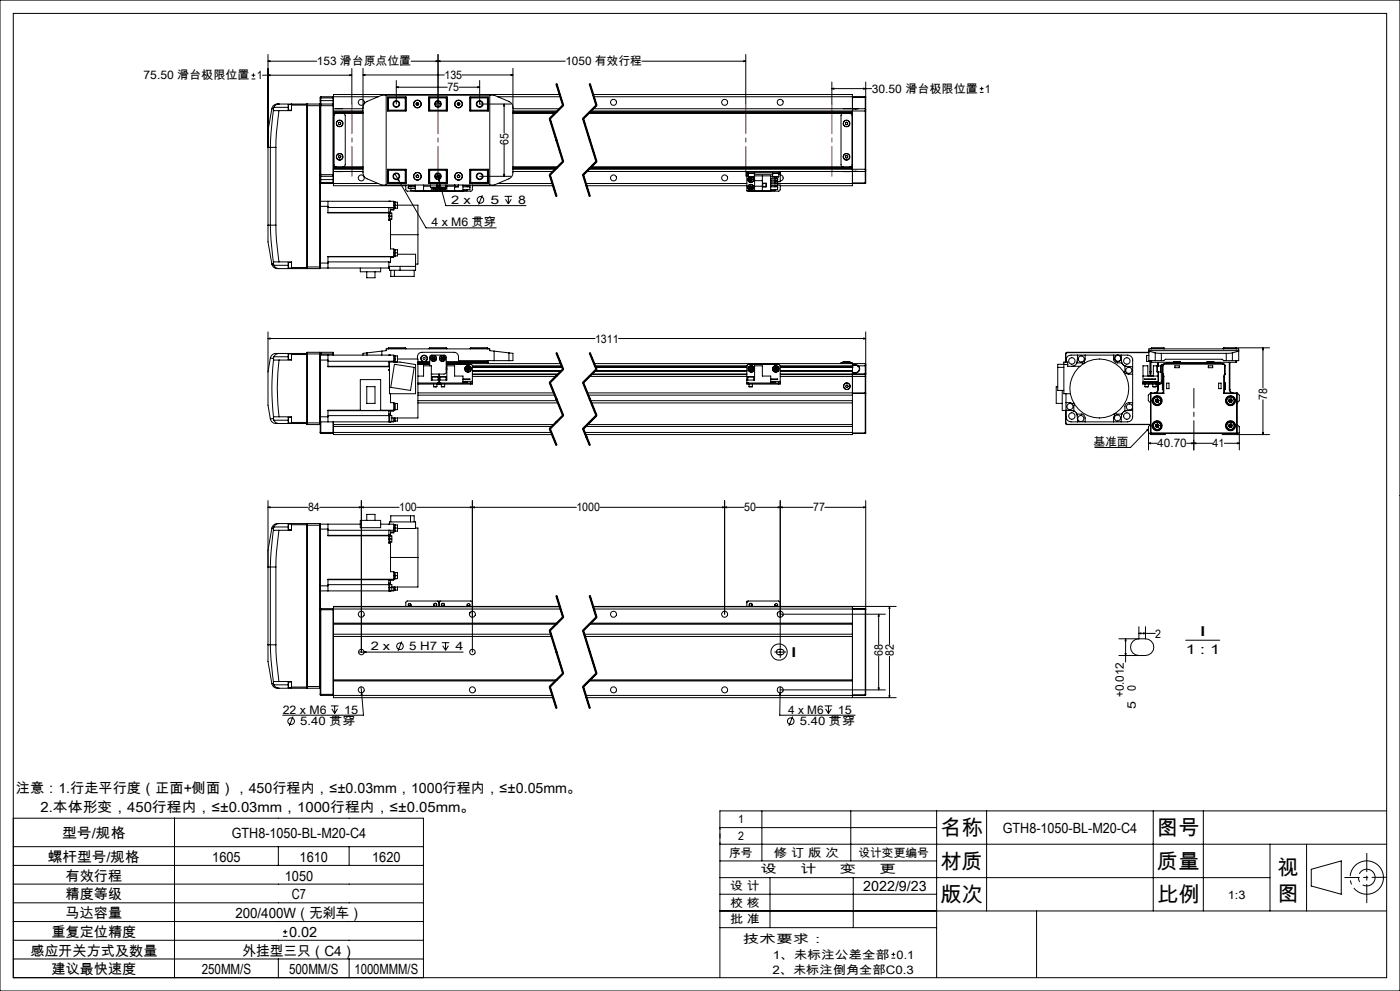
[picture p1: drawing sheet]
<svg xmlns="http://www.w3.org/2000/svg" width="420mm" height="297mm" viewBox="0 0 420 297" stroke-linecap="round" stroke-linejoin="round" font-family="sans-serif">
<g fill="none" stroke="#000" stroke-width=".3">
<path d="M0 0h420v297h-420zM4 4h412v289h-412zM80.4 18.3l.6-.1v.3zM80.4 18.3h14.6M80.4 16.3v51.2M130.8 18.2l.6 .1-.6 .2zM131.4 18.3l.6-.1v.3zM131.4 16.3v14.9M169.6 18.3h-46.3M192.6 18.3h31.1M223.1 18.2l.6 .1-.6 .2zM223.7 16.3v14.9"/>
<path d="M75.5 23.7h1.1M75.5 22.5h1.1M76 22v1.1M78.8 22.5h26.8M80.4 22.5l.6-.1v.3zM81.6 32.6l-1.2 6.6v5h.7M81.6 32.6h.5M82 33.1l-.7 6.5-.2 4.6M82 33.1l1.7 .1M82.1 32.6l-.1 .5M82.2 32.2l-.1 .4M82.2 32.2h4.3"/>
<path d="M83.7 33.2l-.8 6.5-.1 4.5M83.7 31.2h-.3a1.66 1.66 0 0 0-1.8 1.4M83.7 31.2l-.8 .2-.7 .8M83.7 31.2h12.3M86.5 31.3v1.7M86.5 31.3h1M86.5 33h1M87.5 31.2v.3M87.5 31.5v1.7h-3.8M87.5 31.5h4.6M92.1 31.2v.1M92.1 31.3v49.1"/>
<path d="M92.1 31.3v.4M92.1 31.7v48.3M92.1 31.7h7.9M96 31.2v49.3M96 31.2l.1 .1M96.1 31.3v48.7M96.1 30.2v1.1M96.1 29.4h3.9M96.1 30.2h3.9M96.2 31.2v21.6M96.2 29v2.2M96.2 31.2h3.7"/>
<path d="M96.2 29l-.1 1.2M96.2 29h3.7M96.2 31.2l-.1 .1M99.9 31.2v21.6M99.9 29v2.2M99.9 31.2l.1 .1M99.9 29l.1 .2M100 31.3v.4M100 31.7v20.6M100 34h8.9M100 32.6h8.9M100 33.7h8.9"/>
<path d="M100 29h13.5M100 33.3h8.9M100 33.6h8.9M100.7 32.6h2M100.9 34l-.4 .1-.3 .4v15l.3 .4 .4 .1M101.6 36.8l.4-.2 .2 .3v.3l-.4 .2-.3-.3zM102.9 34l.5 .2 .2 .5v14.7l-.2 .4-.5 .2M105 22.4l.6 .1-.6 .2zM105.6 20.5v10.7M108.9 22.5l.6-.2v.3zM108.9 20.5v31.6l.3 .7 .6 .6 4.7 2.1h33.7l5.1-2.3 .6-1.5v-31.2M108.9 22.5h24.4"/>
<path d="M108.9 32.2l.3-1.1 .9-.7 4.4-1.9h33.7l4.5 1.9 .9 .7 .3 1.1M115.9 28.5v27M116.3 32.6h.1M116.3 29.1h5.5v4.2h-5.5zM116.4 29.3v4M116.4 29.3h5.2M116.6 29.2v4M116.6 29.2h5.2M116.6 33.2h5.2M116.6 29.2l-.2 .1M118.9 26.1l.6-.1v.3zM118.9 24.1v7.1"/>
<path d="M118.9 26.1h15.3M121.6 29.3l.1-.1v4l-.1-.2M121.6 33h-5.2l.2 .2M121.6 29.3v3.7M124.9 31.4l.3 .1M124.9 31v.4M125.2 30.8l.4 .2M125.2 30.8l-.3 .2M125.6 31.4l-.4 .1M125.6 31v.4M128.6 29.1h5.6v4.2h-5.6zM128.6 29.2h5.6"/>
<path d="M128.6 33.2h5.6M128.9 29.3v3.7M128.9 29.3l-.2-.1v4l.2-.2M128.9 33h5M128.9 29.3h5M133.9 29.3l.2-.1v4l-.2-.2M133.9 29.3v3.7M137.2 31.4l.3 .1M137.2 31v.4M137.5 30.8l.4 .2M137.5 30.8l-.3 .2M137.8 26.1h6.1"/>
<path d="M137.9 31.4l-.4 .1M137.9 31v.4M138.6 22.5h15.3M141 29.1h5.5v4.2h-5.5zM141 29.2h5.2M141 33.2h5.2M141.2 29.3v3.7M141.2 29.3l-.1-.1v4l.1-.2M141.2 33h5.2l-.2 .2M141.2 29.3h5.2M143.3 26l.6 .1-.6 .2zM143.9 24.1v7.1h9.3"/>
<path d="M146.2 29.2v4M146.2 29.2l.2 .1M146.4 29.3v4M146.4 32.6h.1M146.9 28.5v27M149.3 29h18.8M151.2 31.2v8.6M151.2 31.2l.2 .6h-.3zM153.3 22.3l.6 .2-.6 .1zM153.9 34h12.6M153.9 32.6h14M153.9 33.7h12.9"/>
<path d="M153.9 33.3h13.3M153.9 33.6h13M164.8 35.6l4 12.9M165.1 35.5l4 12.8M166.8 25.2l2 6.4M166.9 25.1l2 6.5-4 4 4 12.8-4 4 2 6.4M167.1 25.1l2 6.4M167.9 28.3h-67.9v3M168.8 31.4l-4 4M169.1 31.7l-4 4M174.8 35.6l4 12.9M175.1 35.5l4 12.8"/>
<path d="M176.5 34h79.2M176.8 25.2l2 6.4M176.8 33.7h78.9M176.8 33.6h78.9M176.9 25.1l2 6.5-4 4 4 12.8-4 4 2 6.4M177.1 25.1l2 6.4M177.2 33.3h82.4M177.9 28.3h77.8v5M177.9 32.6h78.8M178.1 29h81.5M178.8 31.4l-4 4M179.1 31.7l-4 4"/>
<path d="M249.6 26.6l.6-.2v.3zM249.6 26.6h11.9M249.6 24.6v6.6M252.9 34l-.4 .2-.2 .3v15l.2 .3 .4 .2M253 32.6h2.1M253.6 36.8l.4-.2 .3 .2v.4l-.4 .2-.3-.3zM255 34l.4 .2 .2 .3v15l-.2 .3-.4 .2M255.7 33.3v17.4M255.7 29.2h3.9M256.7 32.7h-1v.6M256.7 32.6h.8M256.7 32.6v.1"/>
<path d="M257.5 32.6l-.8 .1M257.5 32.6h2.1M259.1 26.4l.6 .2-.6 .1zM259.6 33.3h.1M259.6 32.6v.7M259.6 32.6l.1 .2M259.6 29v.2M259.6 29.2v3.4M259.6 33.3v17.4M259.7 24.6v8.2M259.7 32.8v.5M259.7 33.3v17.4"/>
<path d="M293.9 27.7h1.2M293.9 26.6h1.2M294.5 26v1.1M81.1 44.2h1.7M81.1 44.2v23.3M82.8 44.2v23.3M96.1 54.6h3.9M96.1 52.3h3.9M96.1 52.7l.1 .1M96.1 53.8h3.9M96.1 54.8l.1 .2M96.2 52.8v2.2"/>
<path d="M96.2 52.8h3.7M96.2 55h3.7M99.9 52.8v2.2M100 52.3v.4M100 52.7v3h21.7M100 50h8.9M100 50.3h8.9M100 51.4h8.9M100 55h13.5M100 50.7h8.9M100 50.4h8.9M100 52.7l-.1 .1"/>
<path d="M100 54.8l-.1 .2M100.7 51.4h2M101.6 46.7l.4-.1 .3 .3-.1 .4-.4 .1-.3-.3zM116.3 51.4h.1M116.3 50.7h5.5v4.2h-5.5zM116.4 50.7v4M116.4 54.7h5.2M116.4 54.7l.2 .1M116.6 50.8v4M116.6 54.8h5.2M116.6 50.8h5.2M116.6 50.8l-.2 .2h5.2"/>
<path d="M118.5 52.1l.8 1.4M119.3 53.5l.4 .5-.2 .1zM119.3 53.5l8.5 14.8h21.1M121.6 51l.1-.2v4l-.1-.1M121.6 51v3.7M121.7 55.5v1.4l.4 .4 9.4-.1M122.5 55.5v.1h2.1M122.7 56.5h.4M123.3 55.6v.4l-.4-.3-.4 .3M123.3 56.5v.6h1.3M124.6 55.5v1.7h14.3v-1.7M124.6 56h-2.1v.5h2.1"/>
<path d="M124.9 53l.3 .2M124.9 52.6v.4M125.2 52.5l.4 .1M125.2 52.5l-.3 .1M125.6 53l-.4 .2M125.6 52.6v.4M127.1 55.5v1.7M127.1 55.8h2.1M128.6 50.7h5.6v4.2h-5.6zM128.6 54.8h5.6M128.6 50.8h5.6M128.9 51v3.7"/>
<path d="M128.9 54.8v.1M128.9 51l-.2-.2v4l.2-.1M128.9 51h5M128.9 54.7h5M129.2 56.1h1.8M129.2 55.5v.6M129.4 56.2v1M129.6 54.8v.1M130.1 56.2l.1 .3M130.2 56.5l.5 .1M130.5 56.2l-.3 .3M130.6 56.2l.1 .4"/>
<path d="M130.7 56.2l.4 .1M131 55.5v.6M131 55.9l.1 .4M131 53h.3M131 53l.3 .2M131.1 56.3l-.4 .3M131.1 53.1l.1 .1M131.1 55.5a.89 .89 0 0 1-.2 1.4 .89 .89 0 0 1-1.3-.7 .91 .91 0 0 0 1.3 .8 .91 .91 0 0 0 .3-1.5M131.2 52l.4 1.7M131.3 52.7h.5M131.3 52.4v.6M131.6 53.7l.3 .5-.3 .1z"/>
<path d="M131.6 53.7l2.1 7.9h24.1M131.7 52.6v.5M131.7 55.5v1.7M131.8 56.1h1.8M131.8 55.5v.6M132.5 56.2v.2M132.5 56.4l.5 .2M132.9 56.2l-.4 .2M132.9 56.2l.1 .4M133 56.2l.4 .1M133.2 54.8v.1M133.4 56.2v.1"/>
<path d="M133.4 56.3l-.4 .3M133.6 55.6a.9 .9 0 0 1-.4 1.4 .9 .9 0 0 1-1.2-.8 .87 .87 0 0 0 1.1 .7 .87 .87 0 0 0 .5-1.2M133.6 55.5v.6M133.9 51l.2-.2v4.1M133.9 51v3.7M133.9 54.8v.1M133.9 54.7l.2 .1M134.1 55.5v1.7M134.1 55.8h2.3M136.4 55.5v1.7M136.5 55.5v.5h1v-.5M136.5 55.5v.5"/>
<path d="M137.2 53l.3 .2M137.2 52.6v.4M137.5 55.5v.5M137.5 52.5l.4 .1M137.5 52.5l-.3 .1M137.9 53l-.4 .2M137.9 52.6v.4M138.9 56h2.1v.8h-2.1M140.2 55.6v.4l.3-.3 .4 .3M140.2 56.8v.3h-1.3M141 56v.3M141 50.7h5.5v4.2h-5.5z"/>
<path d="M141 55.5v.1h-2.1M141 54.8h5.2M141 50.8h5.2M141.2 51v3.7M141.2 51l-.1-.2v4l.1-.1M141.2 54.7h5.2M141.7 55.5v1.4l-.4 .4-9.3-.1M141.7 55.7h24.2M143.9 52.8h9.3M144.7 58.5l-1.1 2.8M146.2 50.8v4M146.2 50.8l.2 .2h-5.2"/>
<path d="M146.4 50.7v4M146.4 51.4h.1M146.4 54.7l-.2 .1M149.3 55h16.4M151.1 52.2h.3l-.2 .6zM151.2 43.4v9.4M151.4 58.8h2.2M151.7 59.7l.8 1.4M152.5 58.8v2.3M153.4 59.7l-.9 1.4M153.9 50h13.4M153.9 50.3h13.1"/>
<path d="M153.9 51.4h12M153.9 50.7h12.7M153.9 50.4h13.1M164.8 52.5l2 6.4M165.1 52.3l2 6.5M168.8 48.3l-4 4M169.1 48.5l-4 4M174.8 52.5l2 6.4M175.1 52.3l2 6.5M175.7 55h48.3M175.9 51.4h48.6M175.9 55.7h48.1"/>
<path d="M176.6 50.7h83M177 50.4h78.7M177 50.3h78.7M177.3 50h78.4M178.8 48.3l-4 4M179.1 48.5l-4 4M224 51.7h.5M224 51.7v.5M224 51.4v.3M224 52.2v5h7.2v-4.5h-4.9M224 52.7h.5M224 52.2h.5"/>
<path d="M224.4 51.7v.3h2v-.3M224.5 53h.1M224.5 53h1.8M224.5 52v1M224.5 51.4v.3M224.5 51.4h9.1M224.5 51.7h9.1M224.7 53.8l.3 .5M224.8 55.9v.5M224.8 55.9l.4 .2M224.8 53a.91 .91 0 0 0-.3 1.4 .91 .91 0 0 0 1.4 0 .91 .91 0 0 0-.3-1.4 .89 .89 0 0 1 .4 1.3 .89 .89 0 0 1-1.4 0 .89 .89 0 0 1 .3-1.3M224.8 56.4l.4 .2"/>
<path d="M225 53.4h.5M225 53.4l-.3 .4M225 53.4l.2 .4M225.2 55.6l-.4 .3M225.2 55.6l.4 .2M225.2 55.6v1M225.2 56.1l-.4 .3M225.2 56.1l.5 .2M225.2 53.8l-.2 .5M225.2 53.8l.3 .4M225.5 53.4l.2 .4M225.5 53.4l-.3 .4"/>
<path d="M225.5 54.2l-.5 .1M225.6 55.8l.1 .5M225.6 55.8l-.4 .3M225.7 56.3l-.5 .3M225.7 53.8l-.2 .4M225.7 53.8h-1M226.3 53h.1M226.3 52v1M226.3 52.2h5.5M226.4 52.7v4.5M226.4 55.8h2.3M226.4 54.1h2.3"/>
<path d="M228.7 52.7v4.5M228.8 54.9h1.1v1.1h-1.1zM228.8 56v-1h1v1M231.2 53.4h2.1v.5M231.2 54.3h2.1v.5h-2.1M231.2 55.1h2.1v.5h-2.1M231.2 56h2.1M231.2 53.9h2.1M231.2 52.8h.6M231.7 51.7v.3h2v-.3M231.8 53h.1M231.8 53h1.8"/>
<path d="M231.8 52v1M232.5 55.6v.4l.4-.3 .4 .3M232.5 53v.4M232.5 54.8v.3M232.5 56.8v.3h-1.3M232.5 55h27.1M232.7 53.4h.4M233.3 53.9a.41 .41 0 0 1-.4 .3 .41 .41 0 0 1-.4-.3v.4M233.3 53.7v.2M233.3 56v.3M233.3 55.5h.8l-.1 1.5-.4 .3-9.3-.1M233.3 56v.8h-2.1"/>
<path d="M233.6 51.4h23.1M233.6 51.7h.5M233.6 51.4v.3M233.6 52v1M233.6 52.2h.5M234.1 52.4a.9 .9 0 0 1 .9 .9 .9 .9 0 0 1-.9 .9M234.1 51.7v.5M234.1 51.4v.3M234.1 52.2v2.3h-.8M253 51.4h2.1M253.7 46.7l.4-.1 .3 .4-.2 .3-.4 .1-.2-.3zM255.7 50.7v5h-21.6"/>
<path d="M255.7 50.7v.6h1M255.7 54.8h3.9M256.7 51.3l.8 .1M256.7 51.4h.8M256.7 51.3v.1M257.5 51.4h2.1M259.6 50.7h.1M259.6 50.7v.7M259.6 54.8h.1M259.6 54.8v.2M259.6 51.4v3.4M259.7 50.7v.5"/>
<path d="M259.7 51.2l-.1 .2M259.7 54.8l-.1 .2M259.7 51.2v3.6M80.4 67.5v5l1.2 6.6M80.4 67.5h.7M81.1 67.5h1.7M81.1 67.5l.2 4.6 .7 6.5M81.6 79.1a1.82 1.82 0 0 0 2.1 1.4M82 78.6l.1 .5M82.1 79.1l.1 .4M82.1 79.1h-.5M82.2 79.5l.5 .6 1 .4"/>
<path d="M82.2 79.5h4.3M82.8 67.5l.1 4.5 .8 6.5M83.7 78.5l-1.7 .1M83.7 78.5h3.8v1.7M86.5 78.7v1.6M86.5 78.7h1M96.1 60.3h2.3M96.1 61.8h2.3M96.1 78.8h2.3M98.4 60.3v1.5M98.4 78.8v1.5M98.4 60.3h19.7v2.6h-.9"/>
<path d="M98.4 61.8v2h18.3M98.4 63.7h18.3M98.4 78.5h18.3M98.4 62.2h19.7M116.7 63.8v1M116.7 63.8h.2v2h-.2M116.7 64.8v1.3h.5M116.7 63.7v.1M116.7 62.2h.1M116.7 62.2v1.5M116.7 62.2v.1M116.7 60.3h.1"/>
<path d="M116.7 78.5v1.8M116.7 60.3h.2M116.7 64.8h.8M116.7 79.8h8M116.7 63.6h.5M116.9 63.8h.6v1M116.9 60.3h.1M117.2 65.7v.4M117.2 63.6v.2M117.2 66.1v8.5h.9v2.3M117.2 70.3h8.2M117.5 64.8v.9h-.6"/>
<path d="M118.1 76.9l-19.7 .1M118.1 74.8h.5v2M118.1 61.5h7.3v8.8M118.1 77.1h-.9v1.5l-.5-.1M118.1 62.6h-.9v1M118.1 60.5h.5v2h-.5M118.1 76.9h-19.7v1.9M118.1 75.8h1.1M118.3 74.8v2M118.3 60.5v2M118.6 74.9h.6v.9M118.6 60.6h.6v1.8h-.6"/>
<path d="M119.2 75.8v.9l-1.1 .1M119.2 76.2h5.5v4.8h-7.9v-.7h-20.7M120 79.8v1.2M125.4 70.3v8.9h-.7M80.4 99.5v11.9M83.7 80.5h12.3M86.5 80.3h1M87.5 80.2v.3M87.5 80.2h4.6M92.1 80.4v.1M92.1 80v.4M92.1 80h4"/>
<path d="M96.1 80l-.1 .5M108.1 80.3v1.2h6.1v-1.2M110 81.5v1.8h2.5v-1.8M117.2 81v1.8h7v-1.8M118.3 81v1.8M259.7 99.5v12.6M80.4 101.5l.6-.2v.3zM80.4 111.4v10l.7 4.2M80.4 101.5h98.1M81.1 107.3l.9 .1M81.1 107.3l-.7 4.1M82 107.4l.1 .4"/>
<path d="M82.1 107.8l1.6 .1M82.1 107.8a75 75 0 0 0 0 17.2M82.2 106.9l-.2 .5M82.2 106.9h4.3M83.7 105.9h-.3a1.86 1.86 0 0 0-2.3 1.4M83.7 105.9a1.67 1.67 0 0 0-1.5 1M83.7 105.9h8.4M83.7 107.9a68.6 68.6 0 0 0 0 17M86.5 106.9v.9M86.5 106.1v.8M86.5 106.1v1.7M86.5 106.1h1"/>
<path d="M86.5 107.8h1M87.5 105.9v.4M87.5 106.3v1.6h-3.8M87.5 106.3h4.6M92.1 106.1h7.9M92.1 106.3v20.3M92.1 105.6v.7M92.1 105.6v21.6M92.1 105.6h3.9M96 105.6v21.6M96 105.6l.1 21.1M96.1 106.4h22v1.9"/>
<path d="M96.1 107.9h2.3M96.2 105.6v.8M96.2 105.6h3.7M96.2 105.6l-.1 .2M98.4 106.4v1.5M98.4 107.9v2h18.3v-1.4h3.3l4.7 .8v8.7h-7.9v-9.5M98.4 109.8h18.3M98.4 108.3h19.7M99.9 105.6v.8M99.9 105.6l.1 .5M100 106.1v.3M108.1 113.8h6.1v9.2h-6.1z"/>
<path d="M110 115.9h2.5v5h-2.5zM110.1 105.8l-1.2 .1v.5M110.1 105.8v.6M114.5 105.2v1.2M114.5 105.2l1.4-.1v-.5h31v.5l1.3 .1M114.5 105.2l-4.4 .6M116.4 104.4h5.3M116.4 104.4v.2M116.6 104.2h5l.1 .2M116.6 104.2v.4M116.6 104.2l-.2 .2M116.7 106.4h.1"/>
<path d="M116.8 110.7h-.1l.1 .3M116.9 106.4h.1M117.2 118v2.7h.9v2.4h-19.7M118.1 106.6h.5v2M118.1 108.3v.2M118.3 106.6v1.9M118.3 109.2l5.9 .9-1 6.9-6-.9zM118.6 106.7h.6v.9M119.2 107.6h6.2v17.7h-7.9M119.2 107.6v.9M121.7 104.4v.2M125.2 107.6a1.5 1.5 0 0 1 1.4-2h9.6a1.33 1.33 0 0 1 1.3 1.3v1.2h15.2"/>
<path d="M125.4 112.7h1.7v-3.1h2.3v4.3h4.7v-4.3h2.3v3.1h2.5v2.1M125.4 118.4h41M125.4 117.8h40.8M125.4 109h3.5M125.4 114.8h5.8M125.4 115.1h5.8M125.4 109.2h3.5M125.4 108.6h3.5M125.4 108.4h3.5M128.7 104.4l.2-.2h5l.2 .2M128.7 104.4h5.4M128.7 104.4v.2"/>
<path d="M128.9 109.6v-2.6l.4-.5 4-.1 .5 .3 .1 4.8-.2 .4-.5 .2h-3.8M129.6 107.5l.2 .4M129.6 113h1.8M129.6 113v.9M129.7 112.9l1.7 .1M129.7 112.9h.1M129.8 107h.5M129.8 107l-.2 .5M129.8 107l.3 .4M130.1 115.9h1M130.1 115.1v.8M130.1 107.4h.5"/>
<path d="M130.1 107.4l-.3 .5M130.1 107.4l.2 .4M130.1 107.4l-.5 .1M130.3 107l.3 .4M130.3 107l-.2 .4M130.3 107.8l-.5 .1M130.6 107.4l-.3 .4M131.1 115.1v.8M131.2 114.8h1M131.2 115.1h.5M131.2 114.8v.3M131.4 113v.9"/>
<path d="M131.7 115.1h.5M131.7 112.1v3M132 112.9v.1M132 112.9h.2M132 113h.2M132 113v.9M132.2 112.9h1.6M132.2 114.8h9M132.2 115.1h9M132.2 114.8v.3M132.2 107.5l.3 .4M132.4 115.9h1"/>
<path d="M132.4 115.1v.8M132.5 107h.5M132.5 107l-.3 .5M132.5 107l.2 .4M132.7 107.4l.3 .4M132.7 107.4h.5M132.7 107.4l-.2 .5M132.7 107.4l-.5 .1M133 107l.2 .4M133 107l-.3 .4M133 107.8l-.5 .1M133.2 107.4l-.2 .4"/>
<path d="M133.4 115.1v.8M133.8 113h.1M133.8 113v.9M133.9 110l.2 .5-.2 .6M133.9 109.2l7.5 .1 .3 .3v4.7M133.9 110.2v.7M133.9 110.3v.5M133.9 109h34.3M133.9 108.4h12.3M134.1 104.4v.2M138.9 114.4h1.3v.2h-1.3M138.9 113.6h2.1l-2.1 .1"/>
<path d="M138.9 114.3h2.8M139.9 110.3l.1 .5M139.9 110.3l.5 .3M140 110.8l.4 .3M140.4 110.1l-.5 .2M140.4 110.1l.4 .2M140.4 110.1v1M140.4 110.6l-.4 .2M140.4 110.6l.4 .2M140.8 110.3v.5M140.8 110.3l-.4 .3M140.8 110.8l-.4 .3"/>
<path d="M141.1 104.4h5.3M141.1 104.4v.2M141.2 114.8h.5M141.2 114.8v.3M141.7 114.8v.3h-.5M141.7 114.3v.5M141.7 110h26.9M141.7 111.2h26.8M141.7 110.1h27M141.7 111.1h26.9M141.7 109.6h26.8M141.7 112.1h25.8"/>
<path d="M141.7 112.3h25.7M141.7 112.8h25.1M141.7 109.9h26.9M141.7 111.2h26.7M146.2 104.2h-5l-.1 .2M146.2 108.4l.2 .2h-12.5M146.2 104.2v.4M146.2 108.1v.3M146.2 104.2l.2 .2M146.4 104.4v.2M146.4 108.1v.9M148.2 105.2v2.9"/>
<path d="M148.2 105.2l4.5 .6M152.7 105.8l1.2 .1v2.2h-1.2M152.7 105.8v2.3M164.8 114.7l4 9.9M165.1 114.6l4 9.8M166.8 105.8l2 4.9M166.9 105.8l2 4.9-4 4 4 9.8-4 4 2 4.9M167.1 105.7l1 2.5M168.1 108.2l1 2.4zM168.8 110.6l-4 4M169.1 110.8l-4 4M174.8 114.7l4 9.9"/>
<path d="M175.1 114.6l4 9.8M176.2 117.8h83.4M176.4 118.4h79.3M176.8 105.8l2 4.9M176.8 112.8h47.2M176.9 105.8l2 4.9-4 4 4 9.8-4 4 2 4.9M177.1 105.7l2 4.9M177.3 112.3h46.7M177.6 112.1h46.4M178.2 109h81.4M178.4 111.2h45.6M178.5 111.2h45.5"/>
<path d="M178.5 109.6h45.6M178.5 111.1h45.5M178.6 110h45.4M178.6 109.9h45.4M178.6 110.1h45.4M178.8 110.6l-4 4M179.1 110.8l-4 4M185.6 101.5h74.1M224 114.8h.5M224 113.9h2.4v-4.3h2.3v3.1h2.5v2.1M224.3 113v.9M224.3 113h.2"/>
<path d="M224.5 113h1.6M224.5 112.9l-.2 .1M224.5 112.9h1.6M224.5 114.8v.3M224.5 114.8h9.1M224.5 115.1h9.1M224.7 115.9h1M224.7 115.1v.8M224.9 110.8l.5 .3M225 110.3l-.1 .5M225 110.3l.8 .5M225.4 110.1l-.4 .2"/>
<path d="M225.4 110.1l.4 .2M225.4 110.1v1M225.7 115.1v.8M225.8 110.8l-.4 .3M225.8 110.3v.5M225.8 110.3l-.9 .5M226.1 113h.1M226.1 113v.9M231.2 114.4h1.3v.2h-1.3M231.2 113.6h2.1l-2.1 .1M231.2 114.3h2.9M232.3 110.3v.5"/>
<path d="M232.3 110.3l.9 .5M232.3 110.8l.5 .3M232.7 110.1l-.4 .2M232.7 110.1l.5 .2M232.7 110.1l.1 1M233.2 110.3v.5M233.2 110.3l-.9 .5M233.2 110.8l-.4 .3M233.6 114.8h.5M233.6 114.8v.3M234 109.6h21.7M234.1 109.9l21.6 .1"/>
<path d="M234.1 111.2h21.6h-21.6M234.1 114.3v-4.6l-.3-.4-9.3-.1-.5 .5v5.4h.5M234.1 114.8v.3h-.5M234.1 114.3v.5M234.1 110h21.6M234.1 110.1h21.6M234.1 111.1h21.6M234.1 112.3h25.5M234.1 112.8h25.5M252.9 108.4h2.1M252.9 108.7h-.6v.3M252.9 108.4v.6"/>
<path d="M252.9 108.7h2.1M253 108.7h1.9M253.9 115.4h.4l.2 .4-.3 .3h-.3l-.2-.4zM255 108.7h.6v.3M255 108.4v.6M255.7 109.6v20.6h-80.1M255.7 110h.1M255.7 117.9h3.9M255.7 111.8h1M255.7 111.7h1M255.7 109.5h1M256.7 109.3h-1v-.3v.6"/>
<path d="M256.7 109.5l.7 .2M256.7 109.3l.8 .3M256.7 109.3v.2M256.7 111.7v.1M257.4 109.7a1.09 1.09 0 0 1 .3 1.2 1.09 1.09 0 0 1-1 .8M257.5 109.6a1.19 1.19 0 0 1 .3 1.4 1.19 1.19 0 0 1-1.1 .8M257.5 109.6h2.1M257.5 109.6l-.1 .1M259.1 101.3l.6 .2-.6 .1zM259.6 117.8v.1M259.6 109v.6M259.6 112l.1 .1"/>
<path d="M259.6 112v.3M259.6 112.8h.1M259.6 112.3v.5M259.6 109.6v2.4M259.6 112.8v5M259.6 117.9v11.8M259.6 112l-25.5 .1M259.7 112.1l-.1 .2M259.7 112.1v.7M259.7 112.8v16.9M317.3 110.1h1.9M317.3 115.9h-.4v5h1.8"/>
<path d="M318.7 117v6h2.2M319.2 109.2h-1.9v7.8h1.9M319.2 109.3h1.1M319.7 106.1h.1M319.7 106.1v2.4M319.8 106.1v2.4M319.8 118v6.9a1.57 1.57 0 0 0 1.5 1.5h2.8M320.1 105.7l-.3 .4M320.1 105.6l-.4 .5M320.1 105.6h24.6M320.1 105.7h24.6M320.1 105.6v.1"/>
<path d="M323 108.8a1.55 1.55 0 0 1-1.4 1M323 108.8h1.8l.2 .2M323.3 106.4l-.3 2.4M324 109.8h-3.7v-1.3h-1.1v9.5h1.9M325.5 106.4v1.3l-.3 .7 .2 .4M334.1 106.4v1.2a1.21 1.21 0 0 0 1.1 1.2h1.3l1 .9M335.2 106.4h-13.9a1.62 1.62 0 0 0-1.5 2.1M335.5 106.4h2.8a1.45 1.45 0 0 1 1.5 1.5v13.9M336.3 106.4l.1 1.2a1.83 1.83 0 0 0 1.1 2.1M337.5 112l.3-.2 .6 .3h1.4M337.5 109.7v1.7l-.3 .2M337.5 109.7l2.3 .2"/>
<path d="M342.9 112.7h4.6M343 114.4h4.3v.2h-4.3zM343.3 113.6l.9 .1zM343.4 114.8h-.6v.3h.6M343.4 114.8h4.5M343.4 115.1h1.3M343.4 114.8v.3M343.5 115.9h1M343.5 115.1v.8M344 106.5v1.8M344 108.3h1M344 106.5h.7"/>
<path d="M344.5 113.6l.5 .1zM344.5 115.1v.8M344.7 115.1h1M344.7 114.8v.3M344.7 105.1h26.9M344.7 105.2l1.9 .6M345 111.4v.7h.3v-.7M345 111.4h.3M345 108.1v3.3M345.2 117.9v-.1l.1 .1M345.2 117.9h.1M345.2 117.9v11.8"/>
<path d="M345.3 117.9h3.8M345.3 104.4h4M345.3 104.4v.2M345.3 108.1v3.3M345.3 117.9v11.8M345.3 108.4l.2 .2M345.3 113.6l.6 .1zM345.5 104.2h3.6M345.5 108.6h6.6M345.5 104.2v.4M345.5 108.1v.5M345.5 104.2l-.2 .2"/>
<path d="M345.7 115.1h2.2M345.7 114.8v.3M345.8 115.9h1.1M345.8 115.1v.8M346.2 113.6l.5 .1zM346.6 108.1h1.8M346.6 105.8l1.8 .1M346.6 108.1h-1.9v-3.5h26.9v3.5h-1.9M346.6 105.8v2.3M346.7 119.7l-.1 .5M346.7 119.7l.8 .8M346.9 115.1v.8"/>
<path d="M347.1 109.7l.1 1.8zM347.2 111.5h1M347.3 116.8a.96 .96 0 0 1-1 1M347.3 116.8h.2M347.3 108.6v1M347.3 115.1v1.7M347.3 119.6l.4 .4M347.3 119.6l-.6 .1M347.3 119.6l-.2 .5M347.5 111.5v3.3M347.5 116.8l-.6 1M347.5 108.6v1.1"/>
<path d="M347.5 115.1v1.7M347.7 120l-.2 .5M347.7 120l-.6 .1M347.9 114.8v.3M348.2 109.7l-2.2-.1v3h-1.7v-3h-1.4v5.2M348.4 109.6h-.2v1.9h.2M348.4 114.3l-.5 .5M348.4 114.3h.4M348.4 105.9h19.5M348.4 108.1h.7l.5-.4h17l.5 .4h.8M348.4 109.7h.4M348.4 105.9v2.2"/>
<path d="M348.4 109.7v4.6M348.7 114.8l.1 2M348.7 114.8h.1M348.8 114.8h-.1M348.8 112.1v.2M348.8 114.3a.79 .79 0 0 1-.9 .8M348.8 109.6v-.4h-.4v.5M348.8 112h.1M348.8 109.6h.1M348.8 112v.3M348.8 114.8v2M348.8 116.8h.1"/>
<path d="M348.8 114.8h.1M348.8 109.6v4.7M348.8 112.3l.2 .5M348.9 112v.1M348.9 109.6v2.4M348.9 114.8h.1M348.9 112.1l.2 .7M348.9 112.1l-.1 .2M348.9 114.8v2M349 116.7l-.1 .1M349 112.8h.1M349 117.8l.1 .1"/>
<path d="M349 117.8h-3.8l-.7 .6v1.7l.7 .7M349 112.8v5M349.1 104.2v.4M349.1 112.8v5.1M349.1 104.2l.2 .2M349.3 104.4v.2M349.4 109v.1M349.4 109.1l-.5 .5M349.4 109l-.5 .1-.1 .5M349.4 109h17.5M349.4 109.1h17.5M350 114.8h.7v1.7h-.7z"/>
<path d="M350.8 108.7h-.7v.3M350.8 108.7h14.7M350.8 108.7v.3M352.1 108.4h2.1M352.1 108.6l.1 .1M352.1 108.6h2.1M352.1 108.4v.3M352.5 109.6h1.3v.6h-1.3zM354.2 108.6l-.1 .1M354.2 108.4v.2M362.1 108.4h2M362.1 108.6l.1 .1"/>
<path d="M362.1 108.6h2M362.1 108.4v.2M362.5 109.6h1.3v.6h-1.3zM364.1 108.4v.2M364.1 108.6h6.7M365.5 108.7h.6v.3M365.5 108.7v.3M365.6 114.8h.7v1.7h-.7zM366.9 109.1l.5 .5M366.9 109v.1M366.9 109l.4 .1 .2 .5M367 104.4h4"/>
<path d="M367 104.4v.2M367.1 112.8h.2M367.1 117.9h3.9M367.1 104.2v.4M367.1 112.8v5.1M367.1 104.2l-.1 .2M367.3 116.7v.1M367.3 117.8l-.2 .1M367.3 117.8h3.9l.6 .6v1.7l-.6 .7M367.3 112.8v5M367.3 114.8h.1M367.3 112.1l.2 .2"/>
<path d="M367.3 112.1l-.2 .7M367.3 114.8v2M367.3 116.8h.2M367.3 114.8h.2M367.4 112l-.1 .1M367.4 112h.1M367.4 109.6h.1M367.4 109.6v2.4M367.5 112.3l-.2 .5M367.5 114.8v2M367.5 112.1v.2M367.5 112v.3"/>
<path d="M367.5 109.6v2.5M367.9 108.1h1.8M367.9 105.9v2.2M368.8 119.7l-.2 .5M368.8 119.7l.7 .8M368.8 116.8l.6 1M368.8 116.8h.2M368.8 108.6v8.2M369 116.8a.96 .96 0 0 0 1 1M369 108.6v8.2M369.3 119.6l.4 .4M369.3 119.6l-.5 .1"/>
<path d="M369.3 119.6l-.2 .5M369.7 105.8l-1.8 .1M369.7 120l-.2 .5M369.7 120l-.6 .1M369.7 105.8v2.3M370.8 108.1v.5M371 117.9v-.1l.2 .1M371 117.9h.2M371 104.4l-.2-.2v.4M371 104.4v.2M371 108.1l-.2 .5M371 117.9v11.8"/>
<path d="M371.2 117.9v11.8M371.6 105.2l-1.9 .6M378.9 104.2v12.1M378.9 119.8v10.4M378.9 104.2l.1 .6h-.3zM380.9 104.2h-13.8M81.1 125.6a2.06 2.06 0 0 0 2.6 1.3M82 125.4l.2 .5M82 125.4l-.9 .2M82.1 125l-.1 .4M82.2 125.9l.7 .8 .8 .2M82.2 125.9h4.3"/>
<path d="M83.7 126.9h8.4M83.7 124.9l-1.6 .1M83.7 124.9h3.8v1.7M86.5 125.9v.8M86.5 125.1v.8M86.5 125.1v1.6M86.5 125.1h1M86.5 126.7h1M87.5 126.6v.3M87.5 126.6h4.6M92.1 126.6v.6M92.1 126.7h4"/>
<path d="M92.1 127.2h3.9M96.1 126.7v.5M96.1 129.5h3.9M96.1 124.9h2.3M96.1 127.2v2.5l.1 .2M96.1 127.2h-.1M96.2 129.9h3.7M96.2 126.4v3.5M98.4 124.9v1.5M98.4 124.6h18.3M99.9 126.4v3.5M100 126.4v3.8h65.6"/>
<path d="M100 129.6h65.3M100 127.2h66.2M100 127.8h65.6M100 129.7l-.1 .2M108.1 122.9h-9.7v2M114.2 122.9h3.9M116.7 123.1h.1M116.7 123.1v1M116.7 124.6v1.8M116.7 124.5h.2v1.9M116.7 124.1v.5M116.7 124.1h.5"/>
<path d="M116.9 124.5h.6v1.9h-.6M117.2 124.1v.4M117.2 126.4h.1M118.1 120.9h.5v1.9l-.5 .1M118.1 123.2h-.9v.9M118.1 125.3v1.1h-22M118.3 120.9v2M118.3 125.3v1M118.6 120.9h.6v1.9h-.6M118.6 125.3v1h-.5M119.2 125.3v.9h-.6M125.4 120.1h41.7"/>
<path d="M125.4 120.8h42M164.8 128.6l2 4.9M165.1 128.4l2 4.9M168.8 124.4l-4 4M169.1 124.6l-4 4M174.8 128.6l2 4.9M175.1 128.4l2 4.9M175.4 129.6h80.3M175.6 127.8h80.1M176.2 127.2h79.5M177.1 120.1h78.6M177.4 120.8h78.3"/>
<path d="M178.8 124.4l-4 4M179.1 124.6l-4 4M255.7 129.7h3.9M255.7 129.9h3.9M259.6 129.7v.2M259.6 129.7h.1M259.7 129.7l-.1 .2M319.7 126.7l.4 .5M319.7 126.7h.1M319.7 123v3.7M319.8 126.7l.3 .5M319.8 123v3.7"/>
<path d="M319.8 120.7h1.4l.6 .3 .4-.2M319.8 122.9l2.4 .3M320.1 127.2h25.1l-.6 .6v7.1M320.1 127.2h25.1M320.1 127.2h.1M322.1 123.2l.4 .2M322.2 123.2l.8 .9M322.4 121.3l-.2 .1v1.8M322.9 123.8l.1 .3M323 124.1h1.4a1.14 1.14 0 0 1 1.1 1.2v1.1M323 124.1l.3 2.3M334.2 124.1l.2 .3-.3 .6v1.4"/>
<path d="M334.6 123.8l.2 .3h1.7M336.5 124.1l-.2 2.3M336.8 123.8l-.3 .3M337.5 123.2l-1 .9M337.5 123.2l-.4 .2M339.8 120.7h-1.2a1.21 1.21 0 0 0-1.1 1.1v1.4M339.8 122.9l-2.3 .3M339.8 122.1v2.8a1.51 1.51 0 0 1-1.5 1.5h-13.9M344.1 128.8l.5-.3-.3 .5zM344.6 129.6l.6 .6h4.3l.3-.3M344.6 128.5l-5.5 5.6h-10.7M344.6 132.9l.6-.2v.3z"/>
<path d="M344.6 132.9h2.6M345.2 129.7h.1M345.2 129.7l.1 .2M345.3 129.7v.2M345.3 129.7h25.7M345.3 129.9h25.7M346.6 120.2l.4 .4M346.6 127.7l.4 .5M346.7 127.2l-.1 .5M346.7 127.2l.8 .8M347.1 120.1l-.1 .5M347.1 120.1l-.5 .1"/>
<path d="M347.3 127l.4 .5M347.3 127l-.6 .2M347.3 127l-.3 1.2M347.5 120.5l-.5 .1M347.5 128l-.5 .2M347.7 127.5l-.2 .5M347.7 127.5l-1.1 .2M356 132.9h7.8M357.5 132.7l.6 .2-.6 .1zM358.1 132.9l.6-.2v.3zM358.1 132v2.9M366.5 129.9l.3 .3h14.1"/>
<path d="M367.3 132.9h4.5M368.6 120.2l.4 .4M368.6 127.7l.4 .5M368.8 127.2l-.2 .5M368.8 127.2l.7 .8M369.1 120.1l-.1 .5M369.1 120.1l-.5 .1M369.3 127l.4 .5M369.3 127l-.5 .2M369.3 127l-.3 1.2M369.5 120.5l-.5 .1M369.5 128l-.5 .2"/>
<path d="M369.7 127.5l-.2 .5M369.7 127.5l-1.1 .2M371 129.7h.2M371 129.7v.2M371.2 129.7l-.2 .2M371.2 127.2l.6 .7v7M371.2 132.7l.6 .2-.6 .1zM371.8 129.6l-.6 .6M378.7 129.6h.3l-.1 .6zM80.4 152l.6-.1v.3zM80.4 152h12M80.4 150v43.2"/>
<path d="M81.6 158.3l-1.2 6.6v5h.7M81.6 158.3l.5 .1M82 158.8l-.7 6.6-.2 4.5M82 158.8l1.7 .1M82.1 158.4l-.1 .4M82.2 157.9l-.1 .5M82.2 157.9h4.3M83.7 158.9l-.8 6.5-.1 4.5M83.7 156.9h-.3a1.75 1.75 0 0 0-1.8 1.4M83.7 156.9a1.64 1.64 0 0 0-1.5 1M83.7 156.9h12.3M86.5 157.1v1.6"/>
<path d="M86.5 157.1h1M86.5 158.7h1M87.5 156.9v.4M87.5 157.3v1.6h-3.8M87.5 157.3h4.6M92.1 156.9v.1M92.1 157v49.2M92.1 157v.4M92.1 157.4v48.3M92.1 157.4h4M95.9 152h23.8M96 156.9v49.4"/>
<path d="M96 156.9l.1 .5M96.1 157.4v50.8l.1 .2M96.1 157.1h12M96.1 158.6h2.3M98.4 158.6v2l18.5-.1v2h-.2M98.4 157.1v1.5M98.4 158.9h19.7M107.8 151.9l.6 .1-.6 .2zM108.1 156h6.1v2.1h-6.1zM108.4 152l.6-.1v.3zM108.4 150v45.4M110 156v-1.8h2.5v1.8"/>
<path d="M114.2 157.1h3.9v2.6h-.9M116.7 158.9h.1M116.7 158.9v1.4M116.7 157.1h.1M116.7 157.1h.1v-.7h7.9v2h-5.5M117.2 156.4v-1.8h7v1.8M118.1 159.4h-.9v.9M118.1 157.3h.5v1.9h-.5M118.1 158.3h1.1M118.3 157.3v1.9M118.6 157.3h.6v1M119.2 158.3v.9h-.6"/>
<path d="M123.2 154.6v1.8M124.7 158.3h.7v8.8M141.1 151.9l.6 .1-.6 .2zM141.7 152l.6-.1v.3zM141.7 150v45.4M172.9 152h-47.9M180 152h43.2M216.8 151.9l.6 .1-.6 .2zM217.4 152l.6-.1v.3zM217.4 150v34.1M233.5 151.9l.6 .1-.6 .2zM234.1 152l.6-.1v.3z"/>
<path d="M234.1 150v43.7M243.9 152h-17.1M247.4 152h12.3M259.1 151.9l.6 .1-.6 .2zM259.7 150v58.2M81.1 169.9h1.7M81.1 169.9v23.3M82.8 169.9v23.3M96.1 175.6h2.3M98.4 175.6v1.5M98.4 175.2h18.3M98.4 160.4h18.3"/>
<path d="M116.7 161.5v1.3h.5M116.7 160.4v1.1M116.7 161.5h.1M116.7 173.7h.1M116.7 173.7v1.1M116.7 175.2v1.9M116.7 175.1h.2v2M116.7 177.1h.1M116.7 160.3v.1M116.7 174.8v.4M116.7 161.5h.8M116.7 174.8h.5"/>
<path d="M116.7 160.3h.5M116.7 176.1h.8M116.9 160.6h.6v.9M116.9 175.2h.6v.9M117.2 162.5v.3M117.2 174.8v.4M117.2 160.3v.3M117.2 162.8v8.5h.9v2.4h-19.7M117.2 177v.1M117.2 167.1h8.2M117.5 161.5v1h-.6M117.5 176.1v.9h-.6"/>
<path d="M118.1 173.6h-19.7v2M118.1 171.5l.5 .1v1.9h-.3M118.1 173.8h-.9v1M118.1 175.9v1.2h-22M118.1 172.5h1.1M118.3 171.5v2h-.2M118.3 175.9v1M118.6 171.6h.6v.9M118.6 175.9v1h-.5M119.2 172.5v.9h-.6M119.2 175.9v.9h-.6M125.4 167.1v8.8h-7.9"/>
<path d="M166.8 178.6l2 6.4M166.9 178.6l2 6.4-4 4 4 12.8-4 4 2 6.4M167.1 178.5l1 3.2M176.8 178.6l2 6.4M176.9 178.6l2 6.4-4 4 4 12.8-4 4 2 6.4M177.1 178.5l2 6.4M80.4 193.2v5.1l1.2 6.6M80.4 193.2h.7M81.1 193.2l.2 4.6 .7 6.6M81.1 193.2h1.7M82.8 193.2l.1 4.5 .8 6.6M96.1 182.8h3.9"/>
<path d="M96.2 182.4v26M96.2 182.4h3.7M96.2 182.4l-.1 .2M99.9 182.4v26M99.9 182.4l.1 .2M100 190.7h.1M100 186.8h67.1M100 187.1h66.8M100 182.5h68.1M100 181.9h67.9M100 190.7h65.5M107.6 195.4h31.4"/>
<path d="M109.2 195.4l.6-.1v.3zM120.5 192.3l-1.1 2.8M122.5 181.2v.2M122.7 180.9h.4M123.3 181.2v.2h-.8M130.4 181.7a.5 .5 0 0 1-.2-.7 .5 .5 0 0 1 .8 0 .5 .5 0 0 1-.3 .7M131.5 180.2h.5M131.7 180.2v1.5M132.5 192.6h2.3M132.7 181.7a.5 .5 0 0 1-.2-.7 .5 .5 0 0 1 .8 0 .5 .5 0 0 1-.2 .7M132.8 193.5l.9 1.4M133.7 192.6v2.3"/>
<path d="M134.5 193.5l-.8 1.4M140.2 181.2v.2M140.2 181.4h.7M141 183.7l-.2 .2M141 181.2v.2M141.7 180.6l-.4-.5h-9.2l-.4 .5-.4-.5h-9.2l-.4 .4v1.2M164.8 189l4 12.9M165.1 188.9l4 12.9M165.2 190.1h-65.2M167.9 181.7h-67.9v27.4h65.9M168.1 181.7l1 3.2zM168.8 184.9l-4 4"/>
<path d="M169.1 185.1l-4 4M174.8 189l4 12.9M175.1 188.9l4 12.9M175.3 190.1h80.4M175.5 190.7h80.2M176.8 187.1h78.9M177.2 186.8h78.5M177.9 181.9h77.8M178.2 182.5h77.5M178.8 184.9l-4 4M179.1 185.1l-4 4M224 180.6l.5-.5h9.1l.5 .5"/>
<path d="M224.3 180.2h-.3v1.5M225 181.7a.5 .5 0 0 1-.2-.7 .5 .5 0 0 1 .8 0 .5 .5 0 0 1-.2 .7M232.5 181.2v.2M233.2 194.8l.5-.2a1.22 1.22 0 0 1 1.5 .5 .83 .83 0 0 1-.8 1.1 1.22 1.22 0 0 1-1.5-.4v-.7zM233.2 195.4h1.7M233.3 183.7l-.1 .2M233.3 181.2v.2h-.8M234.1 194.6v1.6M234.1 184.1h31.5M255.7 181.7v27.4M255.7 182.6h3.9M255.7 182.4h3.9"/>
<path d="M259.6 182.4v.2M259.6 182.6v25.6M263.6 184.1v9.1M263.6 196.7v10.1M263.6 184.1l.2 .6h-.3zM266.8 181.7v11.5M266.8 196.7v12.4M266.8 181.7l.2 .6h-.3zM268.9 181.7h-91M335.7 191.4h7.9M337.5 195.9h.3l-.1 .6zM337.7 191.4v7"/>
<path d="M337.7 191.4l.1 .6h-.3zM341.7 189.8l.6-.1v.3zM341.7 187.8v3.6a2.5 2.5 0 0 0-2.5 2.6 2.5 2.5 0 0 0 2.5 2.5M341.7 189.8h4.9M343 189.7l.6 .1-.6 .2zM343.6 191.4a2.5 2.5 0 0 1 2.5 2.6 2.5 2.5 0 0 1-2.5 2.5h-7.9M343.6 187.8v3.6M355.7 191.9h10.2M81.6 204.9a1.82 1.82 0 0 0 2.1 1.4M82 204.4l.1 .4M82.1 204.8l.1 .4M82.1 204.8l-.5 .1"/>
<path d="M82.2 205.2a1.66 1.66 0 0 0 1.5 1.1M82.2 205.2h4.3M83.7 204.3l-1.7 .1M83.7 204.3h3.8v1.6M83.7 206.3h12.3M86.5 204.4v1.7M86.5 204.4h1M86.5 206.1h1M87.5 205.9v.4M87.5 205.9h4.6M87.9 214.7l-1.1 2.9M92.1 206.2v.1"/>
<path d="M92.1 205.7v.5M92.1 205.7h4M96.1 206.2l-.1 .1M96.1 208h3.9M96.2 208.4h3.7M99.3 211.6h2.2M99.6 212.4l.8 1.4M100 208.4h65.7M100 204.1h66.7M100 203.8h67M100 208.2l-.1 .2M100.4 211.6v2.2"/>
<path d="M101.2 212.4l-.8 1.4M108.3 205.8l.2 1.8M108.5 207.6l.2 .6h-.3zM108.5 207.6l.5 6.7h-24.2M164.8 205.9l2 6.4M165.1 205.8l2 6.4M168.8 201.7l-4 4M169.1 201.9l-4 4M174.8 205.9l2 6.4M175.1 205.8l2 6.4M175.7 208.4h83.9M175.9 209.1h93"/>
<path d="M176.7 204.1h79M177 203.8h78.7M178.8 201.7l-4 4M179.1 201.9l-4 4M234 207.6l.2 .6h-.3zM234 207.6l-.1 6.7h22.6M234.1 205.8l-.1 1.8M234.1 206.8h31.5M237.8 214.7l-1.1 2.9M247.4 211.6h2.3M247.7 212.4l.8 1.4M248.5 211.6v2.2"/>
<path d="M249.4 212.4l-.9 1.4M255.7 208.2h3.9M259.6 208.2h.1M259.6 208.2v.2M259.7 208.2l-.1 .2M263.5 206.2h.3l-.2 .6zM266.7 208.5h.3l-.2 .6zM4 245.2h123v47.8M4 253.7h123M4 259.4h123M52.4 245.2v47.8M83.5 253.7v5.7"/>
<path d="M104.7 253.7v5.7M216 253h200M216 248h65M216 258h65M228.6 243v15M255.2 243v15M281 243v50M296 243v30M346 243v30M361 243v30M381 253v20M392 253v20"/>
<path d="M416 243h-200v50M4 265h123M4 270.6h123M4 276.2h123M84.9 279.3h1.3M85.5 278.6v1.3M216 278h65M216 273h200M216 263h165M216 268h65M231 263v15M256 263v15"/>
<path d="M311 273v20M393.4 260.5l9-2.5v10l-9-2.5zM4 281.8h123M4 287.4h123M83.5 287.4v5.6M84.9 280.6h1.3M104.7 287.4v5.6M267.4 287.2h1.2M267.4 286h1.2M268 285.5v1.1"/>
<circle cx="101.9" cy="37" r="1"/>
<circle cx="101.9" cy="37" r=".95"/>
<circle cx="108.4" cy="30.7" r=".9"/>
<circle cx="118.9" cy="31.2" r="1.01"/>
<circle cx="118.9" cy="31.2" r=".84"/>
<circle cx="125.2" cy="31.2" r="1.14"/>
<circle cx="125.2" cy="31.2" r="1.12"/>
<circle cx="131.4" cy="31.2" r=".99"/>
<circle cx="131.4" cy="31.2" r=".82"/>
<circle cx="131.4" cy="31.2" r=".4"/>
<circle cx="137.6" cy="31.2" r="1.12"/>
<circle cx="137.6" cy="31.2" r="1.14"/>
<circle cx="143.9" cy="31.2" r="1.01"/>
<circle cx="143.9" cy="31.2" r=".84"/>
<circle cx="184.1" cy="30.7" r=".9"/>
<circle cx="217.4" cy="30.7" r=".9"/>
<circle cx="234.1" cy="30.7" r=".91"/>
<circle cx="253.9" cy="37" r="1"/>
<circle cx="254" cy="37" r=".94"/>
<circle cx="101.9" cy="47" r=".94"/>
<circle cx="101.9" cy="47" r=".98"/>
<circle cx="108.4" cy="53.3" r=".89"/>
<circle cx="118.9" cy="52.8" r=".84"/>
<circle cx="118.9" cy="52.8" r="1.01"/>
<circle cx="125.2" cy="52.8" r="1.14"/>
<circle cx="125.2" cy="52.8" r="1.12"/>
<circle cx="131.4" cy="52.8" r=".99"/>
<circle cx="131.4" cy="52.9" r=".41"/>
<circle cx="131.4" cy="52.8" r=".82"/>
<circle cx="137.6" cy="52.8" r="1.12"/>
<circle cx="137.6" cy="52.8" r="1.14"/>
<circle cx="143.9" cy="52.8" r=".84"/>
<circle cx="143.9" cy="52.8" r="1.01"/>
<circle cx="144.1" cy="59.9" r=".99"/>
<circle cx="184.1" cy="53.3" r=".89"/>
<circle cx="217.4" cy="53.3" r=".89"/>
<circle cx="225.2" cy="56.1" r=".87"/>
<circle cx="225.2" cy="56.1" r=".9"/>
<circle cx="253.9" cy="47" r="1.01"/>
<circle cx="254" cy="47" r=".94"/>
<circle cx="127.2" cy="107.4" r=".99"/>
<circle cx="127.2" cy="107.4" r=".91"/>
<circle cx="127.2" cy="107.4" r=".33"/>
<circle cx="130.1" cy="107.4" r=".89"/>
<circle cx="130.1" cy="107.4" r=".86"/>
<circle cx="132.7" cy="107.4" r=".9"/>
<circle cx="132.7" cy="107.4" r=".86"/>
<circle cx="140.4" cy="110.5" r=".9"/>
<circle cx="140.4" cy="110.6" r="1"/>
<circle cx="140.4" cy="110.6" r=".87"/>
<circle cx="225.4" cy="110.6" r=".9"/>
<circle cx="225.4" cy="110.6" r="1"/>
<circle cx="225.4" cy="110.6" r=".86"/>
<circle cx="232.7" cy="110.6" r=".9"/>
<circle cx="232.7" cy="110.6" r="1"/>
<circle cx="232.7" cy="110.6" r=".87"/>
<circle cx="254.1" cy="115.8" r="1"/>
<circle cx="254.1" cy="115.8" r=".95"/>
<circle cx="321.6" cy="108.2" r=".96"/>
<circle cx="324.4" cy="107.6" r=".92"/>
<circle cx="329.8" cy="116.4" r="8.8"/>
<circle cx="335.3" cy="107.4" r=".92"/>
<circle cx="335.4" cy="107.4" r=".98"/>
<circle cx="338" cy="108.2" r=".97"/>
<circle cx="338.6" cy="111" r=".92"/>
<circle cx="321" cy="121.9" r=".93"/>
<circle cx="321.6" cy="124.7" r=".96"/>
<circle cx="324.2" cy="125.4" r=".92"/>
<circle cx="335.3" cy="125.3" r=".91"/>
<circle cx="338.1" cy="124.7" r=".97"/>
<circle cx="338.8" cy="122" r=".92"/>
<circle cx="347.1" cy="120.1" r="1.33"/>
<circle cx="347.1" cy="120.1" r="1.13"/>
<circle cx="347.1" cy="127.6" r="1.13"/>
<circle cx="347.1" cy="127.6" r="1.34"/>
<circle cx="347.1" cy="127.6" r="1.16"/>
<circle cx="347.1" cy="120.1" r="1.49"/>
<circle cx="347.1" cy="127.6" r="1.5"/>
<circle cx="369.1" cy="120.1" r="1.5"/>
<circle cx="369.1" cy="120.1" r="1.33"/>
<circle cx="369.1" cy="127.6" r="1.17"/>
<circle cx="369.1" cy="120.1" r="1.17"/>
<circle cx="369.1" cy="127.6" r="1.51"/>
<circle cx="369.1" cy="127.6" r="1.13"/>
<circle cx="369.1" cy="120.1" r="1.13"/>
<circle cx="369.1" cy="127.6" r="1.34"/>
<circle cx="108.4" cy="184.1" r=".89"/>
<circle cx="108.4" cy="195.4" r=".83"/>
<circle cx="120" cy="193.7" r=".98"/>
<circle cx="122.9" cy="181.3" r=".4"/>
<circle cx="130.6" cy="181.3" r=".4"/>
<circle cx="132.9" cy="181.3" r=".41"/>
<circle cx="140.5" cy="181.3" r=".42"/>
<circle cx="141.7" cy="184.1" r=".89"/>
<circle cx="141.7" cy="195.4" r=".83"/>
<circle cx="184.1" cy="184.1" r=".89"/>
<circle cx="217.4" cy="184.1" r=".89"/>
<circle cx="225.2" cy="181.3" r=".4"/>
<circle cx="232.9" cy="181.3" r=".42"/>
<circle cx="233.7" cy="195.4" r="2.42"/>
<circle cx="234.1" cy="184.1" r=".9"/>
<circle cx="87.3" cy="216.1" r=".99"/>
<circle cx="108.4" cy="206.7" r=".9"/>
<circle cx="141.7" cy="206.7" r=".9"/>
<circle cx="184.1" cy="206.7" r=".9"/>
<circle cx="217.4" cy="206.7" r=".9"/>
<circle cx="234.1" cy="206.7" r=".91"/>
<circle cx="237.2" cy="216.1" r="1"/>
</g>
<path d="M412.4 262.3a2.5 2.5 0 0 0-4.1-1.1 2.5 2.5 0 0 0 1 4.2 2.5 2.5 0 0 0 3.2-2.9l-.1-.2" fill="none" stroke="#000" stroke-width=".3" stroke-dasharray="30.5 1.3 1.3 1.3" stroke-dashoffset="24.5" stroke-linecap="butt"/>
<path d="M414.8 261.5a5 5 0 0 0-8.3-2 5 5 0 0 0 2.2 8.3 5 5 0 0 0 6.2-6l-.1-.3" fill="none" stroke="#000" stroke-width=".3" stroke-dasharray="30.5 1.3 1.3 1.3" stroke-dashoffset="16.7" stroke-linecap="butt"/>
<g fill="none" stroke="#000" stroke-width=".3" stroke-dasharray="6.3 1.3 1.3 1.3 5.1">
<path d="M166.9 25.1l2 6.5M168.9 31.6l-4 4M176.9 25.1l2 6.5M178.9 31.6l-4 4M164.9 52.4l2 6.4M168.9 48.4l-4 4M174.9 52.4l2 6.4M178.9 48.4l-4 4M166.9 105.8l2 4.9M168.9 110.7l-4 4M176.9 105.8l2 4.9M178.9 110.7l-4 4"/>
<path d="M164.9 128.5l2 4.9M168.9 124.5l-4 4M174.9 128.5l2 4.9M178.9 124.5l-4 4M166.9 178.6l2 6.4M176.9 178.6l2 6.4M168.9 185l-4 4M178.9 185l-4 4M164.9 205.8l2 6.4M168.9 201.8l-4 4M174.9 205.8l2 6.4M178.9 201.8l-4 4"/>
</g>
<path d="M164.9 114.7l4 9.8M174.9 114.7l4 9.8" fill="none" stroke="#000" stroke-width=".3" stroke-dasharray="6.3 1.3 1.3 1.3 5.1" stroke-dashoffset="5.5"/>
<path d="M164.9 35.6l4 12.8M174.9 35.6l4 12.8M164.9 189l4 12.8M174.9 189l4 12.8" fill="none" stroke="#000" stroke-width=".3" stroke-dasharray="6.3 1.3 1.3 1.3 5.1" stroke-dashoffset="4.1"/>
<path d="M358.2 116.4v15.5" fill="none" stroke="#000" stroke-width=".3" stroke-dasharray="30.5 1.3 1.3 1.3" stroke-dashoffset="24.6"/>
<path d="M233.2 195.4h-.8M234.1 196.2v.9M234.1 194.6v-.9M234.9 195.4h.8" fill="none" stroke="#000" stroke-width=".3" stroke-dasharray="30.5 1.3 1.3 1.3"/>
<path d="M410 255.7v14.9" fill="none" stroke="#000" stroke-width=".3" stroke-dasharray="30.5 1.3 1.3 1.3" stroke-dashoffset="25"/>
<path d="M403.4 263l12.6-.1" fill="none" stroke="#000" stroke-width=".3" stroke-dasharray="30.5 1.3 1.3 1.3" stroke-dashoffset="26.1"/>
<path d="M216 248v5" fill="none" stroke="#000" stroke-width=".3" stroke-dasharray="30.5 1.3 1.3 1.3" stroke-dashoffset="29.9"/>
<path d="M105.6 52.8v-21.7M131.4 52.8v-21.7M223.7 52.8v-21.7M249.6 52.8v-21.7" fill="none" stroke="#f00" stroke-width=".3" stroke-dasharray="30.5 1.3 1.3 1.3" stroke-dashoffset="21.6"/>
<g fill="#000">
<path d="M344.1 128.8l.5-.3-.3 .5z"/>
<path d="M151.2 31.2l.2 .6h-.3zM151.1 52.2h.3l-.2 .6z"/>
<path d="M259.1 26.4l.6 .2-.6 .1zM249.6 26.6l.6-.2v.3zM223.1 18.2l.6 .1-.6 .2zM131.4 18.3l.6-.1v.3zM259.1 151.9l.6 .1-.6 .2zM234.1 152l.6-.1v.3z"/>
<path d="M80.4 101.5l.6-.2v.3zM259.1 101.3l.6 .2-.6 .1zM118.9 26.1l.6-.1v.3zM143.3 26l.6 .1-.6 .2zM108.9 22.5l.6-.2v.3zM153.3 22.3l.6 .2-.6 .1zM119.3 53.5l.2 .6 .2-.1zM131.6 53.7v.6l.3-.1zM80.4 22.5l.6-.1v.3zM105 22.4l.6 .1-.6 .2zM80.4 18.3l.6-.1v.3zM130.8 18.2l.6 .1-.6 .2zM217.4 152l.6-.1v.3zM233.5 151.9l.6 .1-.6 .2zM108.5 207.6l-.1 .6h.3zM234 207.6l-.1 .6h.3zM109.2 195.4l.6 .2v-.3zM80.4 152l.6-.1v.3zM107.8 151.9l.6 .1-.6 .2z"/>
<path d="M358.1 132.9l.6-.2v.3zM371.2 132.7l.6 .2-.6 .1z"/>
<path d="M357.5 132.7l.6 .2-.6 .1zM344.6 132.9l.6-.2v.3z"/>
<path d="M378.7 129.6h.3l-.1 .6zM378.9 104.2l.1 .6h-.3z"/>
<path d="M108.4 152l.6-.1v.3zM141.1 151.9l.6 .1-.6 .2z"/>
<path d="M141.7 152l.6-.1v.3zM216.8 151.9l.6 .1-.6 .2z"/>
<path d="M263.6 184.1l.2 .6h-.3zM263.5 206.2h.3l-.2 .6zM266.8 181.7l.2 .6h-.3zM266.7 208.5h.3l-.2 .6z"/>
<path d="M337.7 191.4l.1 .6h-.3zM337.5 195.9h.3l-.1 .6z"/>
<path d="M343 189.7l.6 .1-.6 .2zM341.7 189.8l.6-.1v.3z"/>
</g>
<g font-size="6.3">
<text x="282.1" y="250.3">名称</text>
<text x="347.1" y="250.3">图号</text>
<text x="282.1" y="260.3">材质</text>
<text x="347.1" y="260.3">质量</text>
<text x="383.3" y="262.1">视</text>
<text x="383.3" y="269.9">图</text>
<text x="282.1" y="270.3">版次</text>
<text x="347.1" y="270.3">比例</text>
</g>
<g font-size="4.2">
<text x="4.8" y="237.6">注意：1.行走平行度（正面+侧面），450行程内，≤±0.03mm，1000行程内，≤±0.05mm。</text>
<text x="12.2" y="243.3">2.本体形变，450行程内，≤±0.03mm，1000行程内，≤±0.05mm。</text>
<text x="18.6" y="251.3">型号/规格</text>
<text x="69.5" y="251.3">GTH8-1050-BL-M20-C4</text>
<text x="300.8" y="249.5">GTH8-1050-BL-M20-C4</text>
<text x="14.4" y="258.3">螺杆型号/规格</text>
<text x="19.7" y="263.9">有效行程</text>
<text x="63.7" y="258.3">1605</text>
<text x="85.5" y="263.9">1050</text>
<text x="89.9" y="258.3">1610</text>
<text x="111.7" y="258.3">1620</text>
<text x="19.7" y="269.5">精度等级</text>
<text x="87.6" y="269.5">C7</text>
<text x="259" y="267">2022/9/23</text>
<text x="19.7" y="275.2">马达容量</text>
<text x="70.6" y="275.2">200/400W（无刹车）</text>
<text x="15.5" y="280.8">重复定位精度</text>
<text x="86.7" y="280.8">0.02</text>
<text x="9.1" y="286.4">感应开关方式及数量</text>
<text x="72.7" y="286.4">外挂型三只（C4）</text>
<text x="15.5" y="292">建议最快速度</text>
<text x="60.5" y="292">250MM/S</text>
<text x="86.7" y="292">500MM/S</text>
<text x="106.4" y="292">1000MMM/S</text>
</g>
<g font-size="4.1">
<text x="359.8" y="190.7">I</text>
<text x="237.2" y="196.9">I</text>
<text x="355.7" y="195.9">1 : 1</text>
</g>
<g font-size="3.5">
<text x="43.1" y="23.8">75.50 滑台极限位置 1</text>
<text x="95.1" y="19.6">153 滑台原点位置</text>
<text x="133.3" y="23.7">135</text>
<text x="169.6" y="19.6">1050 有效行程</text>
<text x="134.2" y="27.4">75</text>
<text x="261.5" y="27.8">30.50 滑台极限位置 1</text>
<text x="152.5" y="43.3" transform="rotate(-90 152.5 43.3)">65</text>
<text x="135.4" y="61.1">2 x</text>
<text x="147.1" y="61.1">5</text>
<text x="155.4" y="61.1">8</text>
<text x="129.4" y="67.8">4 x M6 贯穿</text>
<text x="178.5" y="102.7">1311</text>
<text x="380.2" y="119.8" transform="rotate(-90 380.2 119.8)">78</text>
<text x="328" y="133.6">基准面</text>
<text x="347.2" y="134.1">40.70</text>
<text x="363.8" y="134.1">41</text>
<text x="92.4" y="153.3">84</text>
<text x="119.8" y="153.3">100</text>
<text x="172.9" y="153.3">1000</text>
<text x="223.2" y="153.3">50</text>
<text x="243.9" y="153.3">77</text>
<text x="346.6" y="191.1">2</text>
<text x="111.2" y="194.9">2 x</text>
<text x="122.7" y="194.9">5 H7</text>
<text x="136.6" y="194.9">4</text>
<text x="264.9" y="196.7" transform="rotate(-90 264.9 196.7)">68</text>
<text x="268.1" y="196.7" transform="rotate(-90 268.1 196.7)">82</text>
<text x="337.2" y="209" transform="rotate(-90 337.2 209)">+0.012</text>
<text x="340.7" y="207.2" transform="rotate(-90 340.7 207.2)">0</text>
<text x="84.8" y="213.9">22 x M6</text>
<text x="103.2" y="213.9">15</text>
<text x="236.5" y="213.9">4 x M6</text>
<text x="251.3" y="213.9">15</text>
<text x="340.7" y="212.5" transform="rotate(-90 340.7 212.5)">5</text>
<text x="90.1" y="217.4">5.40 贯穿</text>
<text x="240" y="217.4">5.40 贯穿</text>
<text x="221.4" y="246.8">1</text>
<text x="221.4" y="251.8">2</text>
<text x="218.8" y="256.8">序号</text>
<text x="232.2" y="256.8">修 订 版 次</text>
<text x="257.5" y="256.8">设计变更编号</text>
<text x="228.2" y="261.8">设</text>
<text x="240.1" y="261.8">计</text>
<text x="252" y="261.8">变</text>
<text x="263.9" y="261.8">更</text>
<text x="219.1" y="266.7">设 计</text>
<text x="368.3" y="269.3">1:3</text>
<text x="219.1" y="271.7">校 核</text>
<text x="219.1" y="276.7">批 准</text>
<text x="222.9" y="282.7">技术要求：</text>
<text x="231.8" y="287.3">1、未标注公差全部 0.1</text>
<text x="231.7" y="291.8">2、未标注倒角全部C0.3</text>
</g>
</svg>
